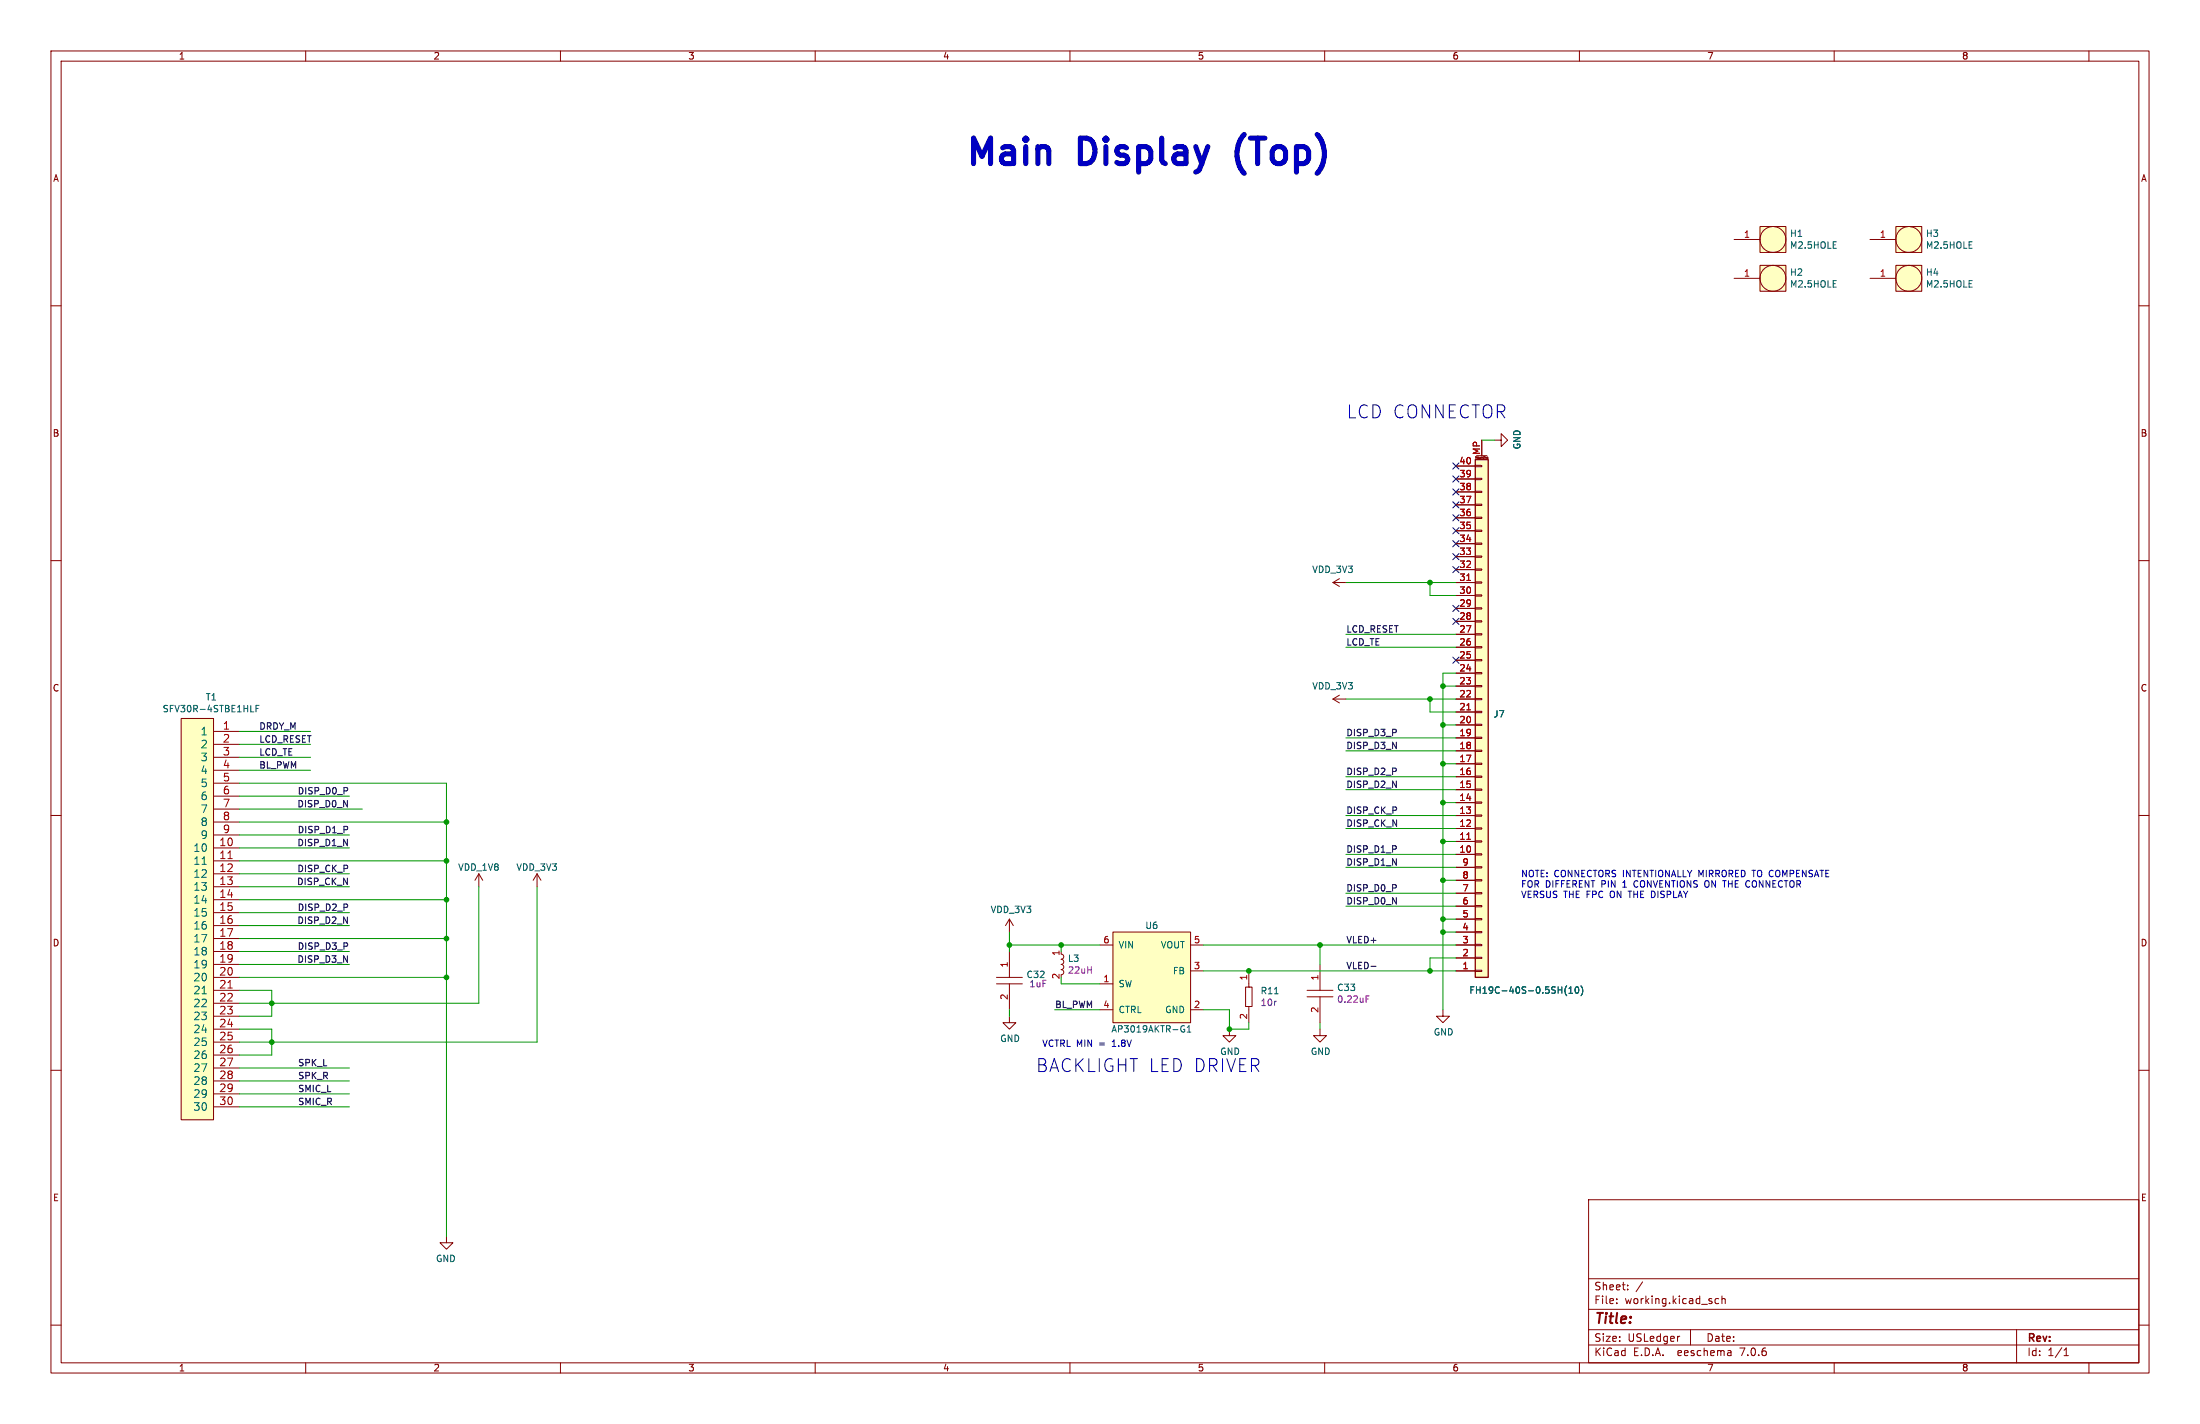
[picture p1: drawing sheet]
<svg xmlns="http://www.w3.org/2000/svg" width="432mm" height="279mm" viewBox="0 0 432 279" stroke-linecap="round" stroke-linejoin="round" font-family="sans-serif">
<g fill="none" stroke="#840000" stroke-width=".2">
<path d="M10 10h411.8v259.4h-411.8zM12 12h407.8v255.4h-407.8zM60 10v2M110 10v2M160 10v2M210 10v2M260 10v2M310 10v2M360 10v2M410 10v2M10 60h2M340.4 54.6h5"/>
<path d="M340.4 47h5M345.4 44.5h5.1v5h-5.1zM345.4 52.1h5.1v5.1h-5.1zM367 54.6h5.1M367 47h5.1M372.1 52.1h5.1v5.1h-5.1zM372.1 44.5h5.1v5h-5.1zM419.8 60h2M285.7 99.1h3.9M285.7 96.5h3.9M285.7 94h3.9M285.7 91.4h3.9"/>
<path d="M289.6 91.3h1.2v.3h-1.2zM289.6 93.9h1.2v.2h-1.2zM289.6 96.4h1.2v.2h-1.2zM289.6 98.9h1.2v.3h-1.2zM289.6 90v-.4l.2 .2 .1-.2v.4M289.8 89.4h2M290.8 86.4v3M291.1 89.6v.3M291.3 89.6h.1M291.9 89.9h.1M291.9 89.7v.2M291.9 89.9l.1 .1"/>
<path d="M291.9 89.7h.1M292 89.7h-.1M292 89.7h.1M292 89.7v.3l-.1 .1M292 89.9v.1M293.4 86.4h1.2v-1.3l1.3 1.3-1.3 1.2v-1.2M10 110h2M261.6 114.3h2.6M261.6 114.3l1.3 .8M262.9 113.5l-1.3 .8M285.7 119.4h3.9M285.7 116.8h3.9"/>
<path d="M285.7 114.3h3.9M285.7 111.8h3.9M285.7 109.2h3.9M285.7 106.7h3.9M285.7 104.1h3.9M285.7 101.6h3.9M289.6 101.5h1.2v.2h-1.2zM289.6 104h1.2v.3h-1.2zM289.6 106.6h1.2v.2h-1.2zM289.6 109.1h1.2v.2h-1.2zM289.6 111.6h1.2v.3h-1.2zM289.6 114.2h1.2v.2h-1.2z"/>
<path d="M289.6 116.7h1.2v.3h-1.2zM289.6 119.3h1.2v.2h-1.2zM419.8 110h2M261.6 137.2h2.6M261.6 137.2l1.3 .7M262.9 136.4l-1.3 .8M285.7 139.7h3.9M285.7 137.2h3.9M285.7 134.6h3.9M285.7 132.1h3.9M285.7 129.5h3.9M285.7 127h3.9"/>
<path d="M285.7 124.5h3.9M285.7 121.9h3.9M289.6 121.8h1.2v.2h-1.2zM289.6 124.3h1.2v.3h-1.2zM289.6 126.9h1.2v.2h-1.2zM289.6 129.4h1.2v.3h-1.2zM289.6 132h1.2v.2h-1.2zM289.6 134.5h1.2v.2h-1.2zM289.6 137h1.2v.3h-1.2zM289.6 139.6h1.2v.2h-1.2zM10 160h2M35.6 141h6.3v78.7h-6.3z"/>
<path d="M41.9 143.5h5.1M41.9 146.1h5.1M41.9 148.6h5.1M41.9 151.1h5.1M41.9 153.7h5.1M41.9 156.2h5.1M41.9 158.8h5.1M285.7 157.5h3.9M285.7 154.9h3.9M285.7 152.4h3.9M285.7 149.9h3.9M285.7 147.3h3.9"/>
<path d="M285.7 144.8h3.9M285.7 142.2h3.9M289.6 142.1h1.2v.3h-1.2zM289.6 144.7h1.2v.2h-1.2zM289.6 147.2h1.2v.2h-1.2zM289.6 149.7h1.2v.3h-1.2zM289.6 152.3h1.2v.2h-1.2zM289.6 154.8h1.2v.3h-1.2zM289.6 157.4h1.2v.2h-1.2zM289.6 159.9h1.2v.2h-1.2zM419.8 160h2M41.9 166.4h5.1"/>
<path d="M41.9 168.9h5.1M41.9 171.5h5.1M41.9 174h5.1M41.9 176.5h5.1M41.9 179.1h5.1M41.9 161.3h5.1M41.9 163.8h5.1M94 171.5l.7 1.2M94 171.5v2.5M94 171.5l-.8 1.2M105.4 171.5l.8 1.2M105.4 171.5v2.5"/>
<path d="M105.4 171.5l-.8 1.2M285.7 160h3.9M285.7 167.6h3.9M285.7 165.1h3.9M285.7 162.6h3.9M285.7 177.8h3.9M285.7 175.3h3.9M285.7 172.7h3.9M285.7 170.2h3.9M289.6 162.4h1.2v.3h-1.2zM289.6 165h1.2v.2h-1.2zM289.6 167.5h1.2v.3h-1.2z"/>
<path d="M289.6 170.1h1.2v.2h-1.2zM289.6 172.6h1.2v.2h-1.2zM289.6 175.1h1.2v.3h-1.2zM289.6 177.7h1.2v.2h-1.2zM41.9 194.3h5.1M41.9 191.8h5.1M41.9 181.6h5.1M41.9 184.2h5.1M41.9 186.7h5.1M41.9 189.2h5.1M41.9 196.9h5.1M41.9 199.4h5.1"/>
<path d="M195.6 191.8h5.1M195.6 193h5.1M198.1 199.4v1.3h1.3l-1.3 1.2-1.3-1.2h1.3M198.1 180.3v2.6M198.1 186.7v5.1M198.1 193v5.1M198.1 180.3l-.7 1.3M198.1 180.3l.8 1.3M208.3 187.2l.3 .2 .2 .3-.2 .4-.3 .1 .3 .1 .2 .3-.1 .5-.4 .1 .4 .3 .1 .4-.2 .2-.3 .1 .3 .2 .2 .4-.2 .3-.3 .2M215.9 193h2.5M215.9 198.1h2.5M215.9 185.4h2.5"/>
<path d="M218.4 182.9h15.3v17.8h-15.3zM233.7 198.1h2.5M233.7 190.5h2.5M233.7 185.4h2.5M244.5 193.7h1.2v3.8h-1.2zM245.1 193.7h.1M245.1 197.5h.1M245.1 190.5v3.2M245.1 197.5v3.2M256.5 194.3h5.1M256.5 195.6h5.1M259.1 189.2v5.1"/>
<path d="M259.1 195.6v5.1M283.2 198.1v1.3h1.3l-1.3 1.3-1.3-1.3h1.3M285.7 190.5h3.9M285.7 185.4h3.9M285.7 188h3.9M285.7 182.9h3.9M285.7 180.3h3.9M289.6 180.2h1.2v.3h-1.2zM289.6 182.8h1.2v.2h-1.2zM289.6 185.3h1.2v.2h-1.2zM289.6 187.8h1.2v.3h-1.2zM289.6 190.4h1.2v.2h-1.2z"/>
<path d="M10 210h2M41.9 201.9h5.1M41.9 204.5h5.1M41.9 207h5.1M41.9 209.6h5.1M41.9 212.1h5.1M41.9 214.6h5.1M41.9 217.2h5.1M241.3 201.9v1.3h1.3l-1.3 1.3-1.3-1.3h1.3M259.1 201.9v1.3h1.2l-1.2 1.3-1.3-1.3h1.3M419.8 210h2M311.8 235.4h108v32h-108z"/>
<path d="M10 260h2M87.6 242.6v1.2h-1.2l1.2 1.3 1.3-1.3h-1.3M311.8 256.9h108M311.8 250.9h108M317.3 255.6v.2M317.3 254.9v.1M319.5 252.9v.2M319.5 252.2v.1M322.4 251.5l-1.3 1.9M337.3 254.9l-.4-.1-.3 .3 .2 .6h.5M338 254.9l.2-.1 .3 .1 .1 .9M338 254.3v1.5"/>
<path d="M419.8 260h2M60 267.4v2M110 267.4v2M160 267.4v2M210 267.4v2M260 267.4v2M310 267.4v2M311.8 263.9h108M311.8 260.9h108M329.5 262.2h.2M331.8 260.9v3M339.7 265.1l.1 .9"/>
<path d="M339.8 265.9l-.2 .1M339.8 265.3l-.2 .1M360 267.4v2M395.8 260.9v6.5M405.1 266h.9M405.1 264.9l.4-.4v1.5M410 267.4v2"/>
<circle cx="348" cy="54.6" r="2.54"/>
<circle cx="348" cy="47" r="2.54"/>
<circle cx="374.6" cy="54.6" r="2.54"/>
<circle cx="374.6" cy="47" r="2.54"/>
</g>
<g fill="#ffffc2" stroke="#ffffc2" stroke-width=".2">
<path d="M372.1 52.1h5.1v5.1h-5.1z"/>
<path d="M345.4 44.5h5.1v5h-5.1z"/>
<path d="M345.4 52.1h5.1v5.1h-5.1z"/>
<path d="M372.1 44.5h5.1v5h-5.1z"/>
<path d="M35.6 141h6.3v78.7h-6.3z"/>
<path d="M218.4 182.9h15.3v17.8h-15.3z"/>
<path d="M289.6 90.2h2.5v101.6h-2.5z"/>
</g>
<path d="M250.4 196.5h.1M268.1 196h.5M268.1 195.4h.6" fill="none" stroke="#840084" stroke-width=".2"/>
<g fill="none" stroke="#006464" stroke-width=".2">
<path d="M49.2 139.7h.6M50.2 139h.5M50.9 138.4h-.7v1.3M250.2 195h.7M307.5 193.4a1.46 1.46 0 0 0 0 2M307.9 194.9h.8M307.9 194l.4-.4v1.3M309.3 193.7l.1-.1a.68 .68 0 0 1 .5 .7 .68 .68 0 0 1-.5 .6l-.3-.5zM310.3 193.4a1.46 1.46 0 0 1 0 2M232.2 201.2l.3 .1M232.3 202h.2v.4l-.3 .1M233 202.5h.7"/>
<path d="M233 201.6l.4-.4v1.3"/>
</g>
<path d="M287.9 113.9h.7M287.9 139.3h.7M44.7 168.5h.9M287.9 164.7h.7M44.7 193.9h.9" fill="none" stroke="#a90000" stroke-width=".2"/>
<path d="M289.6 90.2h2.5v101.6h-2.5z" fill="none" stroke="#840000" stroke-width=".25"/>
<path d="M269.1 189.6h1" fill="none" stroke="#0f0f0f" stroke-width=".2"/>
<g fill="none" stroke="#009600" stroke-width=".2">
<path d="M290.8 86.4h2.6M264.2 114.3h21.5M280.7 114.3v2.5h5M264.2 137.2h21.5M264.2 127h21.5M264.2 124.5h21.5M280.7 137.2v2.5h5M283.2 134.6h2.5M285.7 132.1h-2.5v66M47 153.7h40.6v88.9M47 151.1h14M47 148.6h14"/>
<path d="M47 156.2h21.6M47 158.8h24.1M47 143.5h14M47 146.1h14M264.2 152.4h21.5M264.2 147.3h21.5M264.2 144.8h21.5M264.2 154.9h21.5M283.2 142.2h2.5M283.2 157.5h2.5M283.2 149.9h2.5M47 161.3h40.6"/>
<path d="M47 171.5h21.6M47 166.4h21.6M47 174h21.6M47 179.1h21.6M47 176.5h40.6M47 168.9h40.6M47 163.8h21.6M94 174v22.9h-47M105.4 174v30.5h-58.4M264.2 162.6h21.5M264.2 167.6h21.5M264.2 170.2h21.5"/>
<path d="M264.2 160h21.5M264.2 177.8h21.5M264.2 175.3h21.5M283.2 172.7h2.5M283.2 165.1h2.5M47 186.7h21.6M47 181.6h21.6M47 191.8h40.6M47 184.2h40.6M47 194.3h6.3v5.1h-6.3M47 189.2h21.6M198.1 185.4h17.8"/>
<path d="M198.1 182.9v3.8M198.1 198.1v1.3M207 198.1h8.9M208.3 191.8v1.2h7.6M208.3 185.4v1.3M236.2 185.4h49.5M236.2 190.5h49.5M236.2 198.1h5.1v3.8h3.8v-1.2M259.1 185.4v3.8M283.2 180.3h2.5M283.2 182.9h2.5M285.7 188h-5v2.5"/>
<path d="M47 201.9h6.3v5.1h-6.3M47 209.6h21.6M47 212.1h21.6M47 217.2h21.6M47 214.6h21.6M259.1 200.7v1.2"/>
</g>
<g fill="none" stroke="#000084" stroke-width=".2">
<path d="M285.1 98.5l1.3 1.2M285.1 95.9l1.3 1.2M285.1 93.4l1.3 1.2M285.1 90.8l1.3 1.2M286.4 98.5l-1.3 1.2M286.4 95.9l-1.3 1.2M286.4 93.4l-1.3 1.2M286.4 90.8l-1.3 1.2M285.1 106.1l1.3 1.2M285.1 108.6l1.3 1.2M285.1 111.2l1.3 1.2M285.1 118.8l1.3 1.2"/>
<path d="M285.1 103.5l1.3 1.2M285.1 101l1.3 1.2M286.4 106.1l-1.3 1.2M286.4 108.6l-1.3 1.2M286.4 111.2l-1.3 1.2M286.4 118.8l-1.3 1.2M286.4 103.5l-1.3 1.2M286.4 101l-1.3 1.2M285.1 128.9l1.3 1.2M285.1 121.3l1.3 1.2M286.4 128.9l-1.3 1.2M286.4 121.3l-1.3 1.2"/>
</g>
<g fill="#009600" stroke="#009600" stroke-width=".2">
<circle cx="280.7" cy="137.2" r=".46"/>
<circle cx="283.2" cy="142.2" r=".46"/>
<circle cx="280.7" cy="114.3" r=".46"/>
<circle cx="283.2" cy="134.6" r=".46"/>
<circle cx="283.2" cy="180.3" r=".46"/>
<circle cx="280.7" cy="190.5" r=".46"/>
<circle cx="245.1" cy="190.5" r=".46"/>
<circle cx="259.1" cy="185.4" r=".46"/>
<circle cx="283.2" cy="182.9" r=".46"/>
<circle cx="87.6" cy="191.8" r=".46"/>
<circle cx="198.1" cy="185.4" r=".46"/>
<circle cx="87.6" cy="184.2" r=".46"/>
<circle cx="87.6" cy="168.9" r=".46"/>
<circle cx="87.6" cy="161.3" r=".46"/>
<circle cx="87.6" cy="176.5" r=".46"/>
<circle cx="208.3" cy="185.4" r=".46"/>
<circle cx="241.3" cy="201.9" r=".46"/>
<circle cx="283.2" cy="165.1" r=".46"/>
<circle cx="283.2" cy="172.7" r=".46"/>
<circle cx="283.2" cy="157.5" r=".46"/>
<circle cx="283.2" cy="149.9" r=".46"/>
<circle cx="53.3" cy="196.9" r=".46"/>
<circle cx="53.3" cy="204.5" r=".46"/>
</g>
<g font-size="7" fill="#0000c2">
<text x="189.2" y="32.8">Main</text>
<text x="212.2" y="32.8">Display</text>
<text x="244.9" y="32.8">(Top)</text>
</g>
<g font-size="3.5" fill="#0000c2">
<text x="264.2" y="82.3">LCD CONNECTOR</text>
<text x="203.2" y="210.6">BACKLIGHT LED DRIVER</text>
</g>
<text font-size="2.8" fill="#840000" x="312.8" y="260.3">Title:</text>
<g font-size="2.1" fill="#a90000">
<text x="43.7" y="143.3">1</text>
<text x="43.7" y="145.8">2</text>
<text x="43.7" y="148.3">3</text>
<text x="43.7" y="150.9">4</text>
<text x="43.7" y="153.4">5</text>
<text x="43.7" y="156">6</text>
<text x="43.7" y="158.5">7</text>
<text x="43.7" y="161">8</text>
<text x="42.9" y="166.1">10</text>
<text x="43.7" y="163.6">9</text>
<text x="42.9" y="168.7">11</text>
<text x="42.9" y="171.2">12</text>
<text x="42.9" y="173.7">13</text>
<text x="42.9" y="176.3">14</text>
<text x="42.9" y="178.8">15</text>
<text x="42.9" y="181.4">16</text>
<text x="42.9" y="183.9">17</text>
<text x="42.9" y="186.4">18</text>
<text x="42.9" y="189">19</text>
<text x="42.9" y="191.5">20</text>
<text x="42.9" y="194.1">21</text>
<text x="42.9" y="196.6">22</text>
<text x="42.9" y="199.1">23</text>
<text x="42.9" y="201.7">24</text>
<text x="42.9" y="204.2">25</text>
<text x="42.9" y="206.8">26</text>
<text x="42.9" y="209.3">27</text>
<text x="42.9" y="211.8">28</text>
<text x="42.9" y="214.4">29</text>
<text x="42.9" y="216.9">30</text>
</g>
<g font-size="2.1" fill="#006464">
<text x="39.3" y="144.5">1</text>
<text x="39.3" y="147">2</text>
<text x="39.3" y="149.6">3</text>
<text x="39.3" y="152.1">4</text>
<text x="39.3" y="154.6">5</text>
<text x="39.3" y="157.2">6</text>
<text x="39.3" y="159.7">7</text>
<text x="37.9" y="167.3">10</text>
<text x="39.3" y="162.3">8</text>
<text x="39.3" y="164.8">9</text>
<text x="37.9" y="169.9">11</text>
<text x="37.9" y="172.4">12</text>
<text x="37.9" y="175">13</text>
<text x="37.9" y="177.5">14</text>
<text x="37.9" y="180">15</text>
<text x="37.9" y="182.6">16</text>
<text x="37.9" y="185.1">17</text>
<text x="37.9" y="187.7">18</text>
<text x="37.9" y="190.2">19</text>
<text x="37.9" y="192.7">20</text>
<text x="37.9" y="195.3">21</text>
<text x="37.9" y="197.8">22</text>
<text x="37.9" y="200.4">23</text>
<text x="37.9" y="202.9">24</text>
<text x="37.9" y="205.4">25</text>
<text x="37.9" y="208">26</text>
<text x="37.9" y="210.5">27</text>
<text x="37.9" y="213.1">28</text>
<text x="37.9" y="215.6">29</text>
<text x="37.9" y="218.1">30</text>
</g>
<g font-size="2.1" fill="#840000">
<text x="312.8" y="256.1">File:</text>
<text x="312.8" y="253.4">Sheet:</text>
<text x="318.9" y="256.1">working.kicad_sch</text>
<text x="312.8" y="263.5">Size:</text>
<text x="319.5" y="263.5">USLedger</text>
<text x="334.8" y="263.5">Date:</text>
<text x="397.8" y="263.7">Rev:</text>
<text x="312.8" y="266.3">KiCad</text>
<text x="320.5" y="266.3">E.D.A.</text>
<text x="329.4" y="266.3">eeschema</text>
<text x="341.8" y="266.3">7.0.6</text>
<text x="397.8" y="266.3">Id:</text>
<text x="401.9" y="266.3">1/1</text>
</g>
<g font-size="1.8" fill="#840000">
<text x="35" y="11.9">1</text>
<text x="85" y="11.9">2</text>
<text x="135" y="11.9">3</text>
<text x="185" y="11.9">4</text>
<text x="235" y="11.9">5</text>
<text x="285" y="11.9">6</text>
<text x="335" y="11.9">7</text>
<text x="385" y="11.9">8</text>
<text x="10.3" y="35.9">A</text>
<text x="420.1" y="35.9">A</text>
<text x="10.3" y="85.9">B</text>
<text x="420.1" y="85.9">B</text>
<text x="10.3" y="135.9">C</text>
<text x="420.1" y="135.9">C</text>
<text x="10.3" y="185.9">D</text>
<text x="420.1" y="185.9">D</text>
<text x="10.3" y="235.9">E</text>
<text x="420.1" y="235.9">E</text>
<text x="35" y="269.3">1</text>
<text x="85" y="269.3">2</text>
<text x="135" y="269.3">3</text>
<text x="185" y="269.3">4</text>
<text x="235" y="269.3">5</text>
<text x="285" y="269.3">6</text>
<text x="335" y="269.3">7</text>
<text x="385" y="269.3">8</text>
</g>
<g font-size="1.8" fill="#a90000">
<text x="342.2" y="46.7">1</text>
<text x="368.9" y="46.7">1</text>
<text x="342.2" y="54.4">1</text>
<text x="368.9" y="54.4">1</text>
<text x="290.6" y="89.3" transform="rotate(-90 290.6 89.3)">MP</text>
<text x="286.3" y="93.7">39</text>
<text x="286.3" y="91.2">40</text>
<text x="286.3" y="101.3">36</text>
<text x="286.3" y="98.8">37</text>
<text x="286.3" y="96.3">38</text>
<text x="286.3" y="106.4">34</text>
<text x="286.3" y="103.9">35</text>
<text x="286.3" y="111.5">32</text>
<text x="286.3" y="109">33</text>
<text x="286.3" y="119.1">29</text>
<text x="286.3" y="116.6">30</text>
<text x="286.3" y="114">31</text>
<text x="286.3" y="124.2">27</text>
<text x="286.3" y="121.7">28</text>
<text x="286.3" y="131.8">24</text>
<text x="286.3" y="129.3">25</text>
<text x="286.3" y="126.7">26</text>
<text x="286.3" y="136.9">22</text>
<text x="286.3" y="134.4">23</text>
<text x="286.3" y="142">20</text>
<text x="286.3" y="139.4">21</text>
<text x="286.3" y="149.6">17</text>
<text x="286.3" y="147.1">18</text>
<text x="286.3" y="144.5">19</text>
<text x="286.3" y="154.7">15</text>
<text x="286.3" y="152.1">16</text>
<text x="286.3" y="159.8">13</text>
<text x="286.3" y="157.2">14</text>
<text x="286.3" y="167.4">10</text>
<text x="286.3" y="164.8">11</text>
<text x="286.3" y="162.3">12</text>
<text x="286.9" y="172.5">8</text>
<text x="286.9" y="169.9">9</text>
<text x="286.9" y="177.5">6</text>
<text x="286.9" y="175">7</text>
<text x="216.5" y="185.2">6</text>
<text x="234.2" y="185.2">5</text>
<text x="286.9" y="185.2">3</text>
<text x="286.9" y="182.6">4</text>
<text x="286.9" y="180.1">5</text>
<text x="197.9" y="189.9" transform="rotate(-90 197.9 189.9)">1</text>
<text x="208" y="187.7" transform="rotate(-90 208 187.7)">1</text>
<text x="234.2" y="190.2">3</text>
<text x="286.9" y="190.2">1</text>
<text x="286.9" y="187.7">2</text>
<text x="197.9" y="196.3" transform="rotate(-90 197.9 196.3)">2</text>
<text x="208" y="192.2" transform="rotate(-90 208 192.2)">2</text>
<text x="216.5" y="192.8">1</text>
<text x="216.5" y="197.9">4</text>
<text x="234.2" y="197.9">2</text>
<text x="244.9" y="192.5" transform="rotate(-90 244.9 192.5)">1</text>
<text x="258.8" y="192.5" transform="rotate(-90 258.8 192.5)">1</text>
<text x="244.9" y="200.1" transform="rotate(-90 244.9 200.1)">2</text>
<text x="258.8" y="198.8" transform="rotate(-90 258.8 198.8)">2</text>
</g>
<g font-size="1.8" fill="#006464">
<text x="351.2" y="46.7">H1</text>
<text x="377.9" y="46.7">H3</text>
<text x="351.2" y="49">M2.5HOLE</text>
<text x="377.9" y="49">M2.5HOLE</text>
<text x="351.2" y="54.3">H2</text>
<text x="351.2" y="56.6">M2.5HOLE</text>
<text x="377.9" y="54.3">H4</text>
<text x="377.9" y="56.6">M2.5HOLE</text>
<text x="298.6" y="88.3" transform="rotate(-90 298.6 88.3)">GND</text>
<text x="257.5" y="112.6">VDD_3V3</text>
<text x="40.3" y="137.6">T1</text>
<text x="257.5" y="135.5">VDD_3V3</text>
<text x="31.8" y="140">SFV30R-4STBE1HLF</text>
<text x="293" y="141">J7</text>
<text x="89.8" y="171">VDD_1V8</text>
<text x="101.3" y="171">VDD_3V3</text>
<text x="194.3" y="179.3">VDD_3V3</text>
<text x="224.7" y="182.5">U6</text>
<text x="209.5" y="188.9">L3</text>
<text x="219.5" y="186.3">VIN</text>
<text x="227.7" y="186.3">VOUT</text>
<text x="230.1" y="191.4">FB</text>
<text x="201.4" y="192.1">C32</text>
<text x="219.5" y="193.9">SW</text>
<text x="247.3" y="195.3">R11</text>
<text x="262.3" y="194.6">C33</text>
<text x="288.3" y="195.2">FH19C-40S-0.5SH(10)</text>
<text x="218" y="202.8">AP3019AKTR-G1</text>
<text x="219.5" y="199">CTRL</text>
<text x="228.6" y="199">GND</text>
<text x="281.3" y="203.4">GND</text>
<text x="196.2" y="204.6">GND</text>
<text x="239.4" y="207.2">GND</text>
<text x="257.2" y="207.2">GND</text>
<text x="85.5" y="247.8">GND</text>
</g>
<g font-size="1.8" fill="#0f0f0f">
<text x="264.2" y="124.2">LCD_RESET</text>
<text x="264.2" y="126.7">LCD_TE</text>
<text x="50.8" y="143.2">DRDY_M</text>
<text x="50.8" y="145.8">LCD_RESET</text>
<text x="50.8" y="148.3">LCD_TE</text>
<text x="264.2" y="147.1">DISP_D3_N</text>
<text x="264.2" y="144.5">DISP_D3_P</text>
<text x="50.8" y="150.9">BL_PWM</text>
<text x="58.3" y="155.9">DISP_D0_P</text>
<text x="264.2" y="154.7">DISP_D2_N</text>
<text x="264.2" y="152.1">DISP_D2_P</text>
<text x="58.3" y="158.5">DISP_D0_N</text>
<text x="264.2" y="159.8">DISP_CK_P</text>
<text x="58.3" y="166.1">DISP_D1_N</text>
<text x="58.3" y="163.6">DISP_D1_P</text>
<text x="264.2" y="167.4">DISP_D1_P</text>
<text x="264.2" y="162.3">DISP_CK_N</text>
<text x="58.2" y="173.7">DISP_CK_N</text>
<text x="58.3" y="171.2">DISP_CK_P</text>
<text x="264.2" y="169.9">DISP_D1_N</text>
<text x="58.3" y="178.8">DISP_D2_P</text>
<text x="264.2" y="175">DISP_D0_P</text>
<text x="264.2" y="177.5">DISP_D0_N</text>
<text x="58.3" y="181.3">DISP_D2_N</text>
<text x="264.2" y="185.2">VLED+</text>
<text x="58.3" y="189">DISP_D3_N</text>
<text x="58.3" y="186.4">DISP_D3_P</text>
<text x="264.2" y="190.2">VLED-</text>
<text x="207" y="197.9">BL_PWM</text>
<text x="58.4" y="209.3">SPK_L</text>
<text x="58.4" y="211.8">SPK_R</text>
<text x="58.4" y="214.4">SMIC_L</text>
<text x="58.4" y="216.9">SMIC_R</text>
</g>
<g font-size="1.8" fill="#0000c2">
<text x="298.4" y="172.2">NOTE: CONNECTORS INTENTIONALLY MIRRORED TO COMPENSATE</text>
<text x="298.4" y="174.2">FOR DIFFERENT PIN</text>
<text x="298.4" y="176.3">VERSUS THE FPC</text>
<text x="316.3" y="176.3">ON THE DISPLAY</text>
<text x="318.8" y="174.2">1</text>
<text x="321.2" y="174.2">CONVENTIONS ON THE CONNECTOR</text>
<text x="204.5" y="205.5">VCTRL MIN</text>
<text x="215.8" y="205.5">=</text>
<text x="218.6" y="205.5">1.8V</text>
</g>
<g font-size="1.8" fill="#840084">
<text x="209.5" y="191.2">22uH</text>
<text x="201.9" y="193.9">1uF</text>
<text x="247.3" y="197.6">10r</text>
<text x="262.3" y="197">0.22uF</text>
</g>
<text font-size=".5" fill="#840000" x="289.4" y="90.2">Mounting</text>
</svg>
